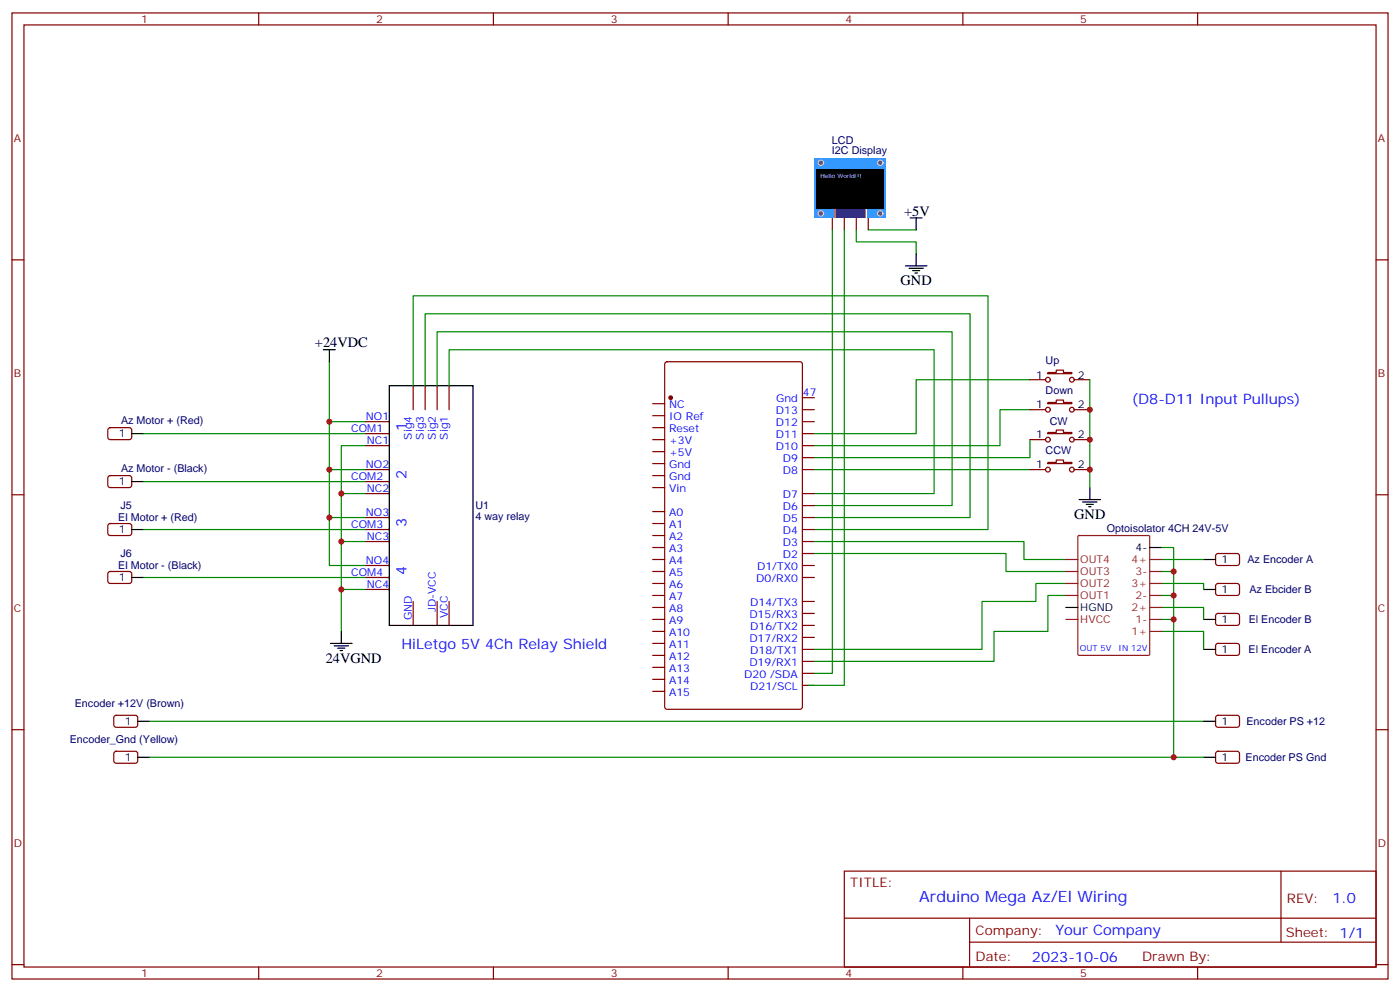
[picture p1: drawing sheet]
<svg xmlns="http://www.w3.org/2000/svg" width="412mm" height="292mm" viewBox="0 0 412 292" stroke-linecap="round" stroke-linejoin="round" font-family="sans-serif">
<g fill="none" stroke="#870000" stroke-width=".35">
<path d="M3.5 3.8h405.4v284.3h-405.4zM7.1 7.3h398.2v277.3h-398.2zM76.2 3.8v3.5M145.3 3.8v3.5M214.5 3.8v3.5M283.6 3.8v3.5M352.8 3.8v3.5M3.5 76.5h3.6M245.2 64.1v3.6M248.7 64.1v3.6M252.2 64.1v3.6M255.8 64.1v3.6"/>
<path d="M405.3 76.5h3.6M121.7 113.5v7.1M125.2 113.5v7.1M128.8 113.5v7.1M132.3 113.5v7.1M192.3 118.8h3.5M196 106.7l.5-.2h39.2l.6 .4 .1 101.2-.5 .6-39.4 .1-.7-.5v-101.1zM236.4 117.1h3.5M303.4 111.8h4.6M308.7 109.6h2.4v-.7h2.2v.7h2.4v.4h-7zM308.7 118.5h2.4v-.7h2.2v.7h2.4v.3h-7zM316.4 111.8h4.6"/>
<path d="M32 126.1l.5-.2h5.9l.4 .7-.1 2.4-.6 .4-5.9-.1-.5-.6v-2.1zM107.6 138.2h7.1M107.6 131.2h7.1M107.6 127.6h7.1M107.6 124.1h7.1M192.3 140h3.5M192.3 136.5h3.5M192.3 132.9h3.5M192.3 129.4h3.5M192.3 125.9h3.5M192.3 122.3h3.5M236.4 138.2h3.5"/>
<path d="M236.4 131.2h3.5M236.4 127.6h3.5M236.4 124.1h3.5M236.4 120.6h3.5M236.4 134.7h3.5M303.4 138.2h4.6M303.4 120.6h4.6M303.4 129.4h4.6M308.7 127.3h2.4v-.7h2.2v.7h2.4v.3h-7zM308.7 136.1h2.4v-.7h2.2v.7h2.4v.4h-7zM316.4 138.2h4.6M316.4 120.6h4.6"/>
<path d="M316.4 129.4h4.6M3.5 145.6h3.6M32 140.2l.5-.2h5.9l.4 .7-.1 2.4-.6 .4-5.9-.1-.5-.6v-2.1zM32 154.3l.5-.2h5.9l.4 .7-.1 2.4-.6 .4h-5.9l-.5-.7v-2.1zM107.6 152.3h7.1M107.6 155.9h7.1M107.6 159.4h7.1M107.6 141.7h7.1M107.6 145.3h7.1M192.3 157.6h3.5M192.3 154.1h3.5M192.3 150.6h3.5"/>
<path d="M192.3 143.5h3.5M236.4 152.3h3.5M236.4 155.9h3.5M236.4 159.4h3.5M236.4 145.3h3.5M236.4 148.8h3.5M405.3 145.6h3.6M32 168.4l.5-.2 5.9 .1 .4 .6-.1 2.4-.6 .4h-5.9l-.5-.7v-2.1zM107.6 166.4h7.1M107.6 170h7.1M107.6 173.5h7.1M121.7 177v7.1"/>
<path d="M128.8 177v7.1M132.3 177v7.1M192.3 168.2h3.5M192.3 171.7h3.5M192.3 175.3h3.5M192.3 178.8h3.5M192.3 164.7h3.5M192.3 161.1h3.5M236.4 166.4h3.5M236.4 170h3.5M236.4 177h3.5M236.4 162.9h3.5"/>
<path d="M358.3 163.1l.5-.2 5.9 .1 .4 .6v2.4l-.7 .4h-5.9l-.4-.7v-2.1zM358.3 171.9l.5-.2 5.9 .1 .4 .6v2.4l-.7 .5-5.9-.1-.4-.6v-2.2zM192.3 182.3h3.5M192.3 185.8h3.5M192.3 189.4h3.5M192.3 192.9h3.5M192.3 196.4h3.5M192.3 200h3.5M236.4 198.2h3.5M236.4 194.7h3.5M236.4 191.1h3.5M236.4 187.6h3.5"/>
<path d="M236.4 184.1h3.5M236.4 180.6h3.5M358.3 180.8l.5-.2h5.9l.4 .7v2.3l-.7 .5-5.9-.1-.4-.6v-2.1zM358.3 189.6l.5-.2h5.9l.4 .7v2.4l-.7 .4-5.9-.1-.4-.6v-2.1zM3.5 214.8h3.6M33.7 210.7l.5-.2 5.9 .1 .5 .6-.1 2.4-.6 .5-6-.1-.4-.6v-2.2zM192.3 203.5h3.5M236.4 201.7h3.5M358.3 210.7l.5-.2 5.9 .1 .4 .6v2.4l-.7 .5-5.9-.1-.4-.6v-2.2zM405.3 214.8h3.6M33.7 221.3l.5-.2 5.9 .1 .5 .6-.1 2.4-.6 .4h-6l-.4-.7v-2.1zM358.3 221.3l.5-.2 5.9 .1 .4 .6v2.4l-.7 .4h-5.9l-.4-.7v-2.1z"/>
<path d="M248.7 256.4h156.6v28.2h-156.6zM377.3 256.4v20.9M248.7 270.2h156.5M285.6 277.3h119.6M285.6 270.2v14.2M3.5 283.9h3.6M76.2 284.6v3.5M145.3 284.6v3.5M214.5 284.6v3.5M283.6 284.6v3.5M352.8 284.6v3.5M405.3 283.9h3.6"/>
<circle cx="308.7" cy="111.8" r=".71"/>
<circle cx="315.7" cy="111.8" r=".71"/>
<circle cx="308.7" cy="129.4" r=".71"/>
<circle cx="308.7" cy="138.2" r=".71"/>
<circle cx="308.7" cy="120.6" r=".71"/>
<circle cx="315.7" cy="120.6" r=".71"/>
<circle cx="315.7" cy="129.4" r=".71"/>
<circle cx="315.7" cy="138.2" r=".71"/>
</g>
<g fill="none" stroke="#000" stroke-width=".35">
<path d="M95.2 102.9h3.6M97 102.9v3.6M114.7 113.5h24.6v70.6h-24.6zM38.8 127.6h3.5M38.8 141.7h3.5M38.8 155.9h3.5M317.9 147h6.3M318.9 147.7h4.2M320 148.4h2.1M320.7 149.2h.7M321 143.5v3.5M38.8 170h3.5"/>
<path d="M314 178.8h3.5M338.7 161.1h3.5M354.5 164.7h3.6M354.5 173.5h3.6M97.4 189.4h6.3M98.4 190.1h4.3M99.5 190.8h2.1M100.2 191.5h.7M100.5 185.8v3.6M354.5 182.3h3.6M354.5 191.1h3.6M40.6 212.3h3.5"/>
<path d="M354.5 212.3h3.6M40.6 222.9h3.5M354.5 222.9h3.6"/>
</g>
<g fill="none" stroke="#008700" stroke-width=".35">
<path d="M97 106.5v17.6M121.7 113.5v-26.4h169.3v68.8h-51.1M125.2 113.5v-21.1h160.6v59.9h-45.9M128.8 113.5v-15.9h151.7v51.2h-40.6M132.3 113.5v-10.6h142.9v42.4h-35.3M303.4 111.8h-33.5v15.8h-30M321 111.8v31.7M42.3 127.6h65.3M97 138.2v14.1h10.6M107.6 124.1h-10.6v14.1h10.6M107.6 131.2h-7.1v14.1h7.1M239.9 138.2h63.5"/>
<path d="M303.4 120.6h-8.8v10.6h-54.7M303.4 129.4v5.3h-63.5M42.3 141.7h65.3M42.3 155.9h65.3M97 152.3v14.1h10.6M100.5 145.3v14.1h7.1M100.5 159.4v14.1h7.1M239.9 159.4h61.7v5.3h12.4M42.3 170h65.3M100.5 173.5v12.3M239.9 162.9h56.4v5.3h17.7M314 175.3h-5.3v10.5h-15.9v8.9h-52.9"/>
<path d="M314 171.7h-8.8v5.3h-15.9v14.1h-49.4M342.2 164.7h12.3M342.2 171.7h12.3v1.8M342.2 178.8h12.3v3.5M342.2 175.3h3.5v7M342.2 168.2h3.5v7.1M342.2 161.1h3.5v7.1M342.2 185.8h12.3v5.3M342.2 182.3h3.5v40.6h-301.6M44.1 212.3h310.4M345.7 222.9h8.8"/>
</g>
<circle cx="197.6" cy="117.1" r=".53" fill="#870000" stroke="#870000" stroke-width=".35"/>
<path d="M317.6 157.8l.3-.2h20.4l.3 .2 .1 34.7-.2 .4h-20.6l-.4-.2zM314 171.7h3.5M314 164.7h3.5M314 168.2h3.5M314 175.3h3.5M338.7 178.8h3.5M338.7 171.7h3.5M338.7 164.7h3.5M338.7 168.2h3.5M338.7 175.3h3.5M338.7 185.8h3.5M338.7 182.3h3.5" fill="none" stroke="#8c2424" stroke-width=".35"/>
<path d="M314 182.3h3.5" fill="none" stroke="#f00" stroke-width=".35"/>
<path d="M239.9 46.5h21.2v17.6h-21.2z" fill="#39f"/>
<g fill="#666" stroke="#ccc" stroke-width=".35">
<circle cx="241.8" cy="62.8" r=".81"/>
<circle cx="259.3" cy="62.8" r=".81"/>
<circle cx="241.8" cy="47.9" r=".81"/>
<circle cx="259.3" cy="47.9" r=".81"/>
</g>
<path d="M245.7 61.3h9.5v2.8h-9.5z" fill="#fff"/>
<g fill="#fc0">
<path d="M245.8 61.3h.4v2.8h-.4z"/>
<path d="M254.7 61.3h.5v2.8h-.5z"/>
</g>
<path d="M246.3 61.3h8.3v2.8h-8.3z" fill="#333"/>
<path d="M240.6 49.7h19.7v11.6h-19.7z" fill="#000"/>
<path d="M245.2 67.7v130.5h-5.3M248.7 67.7v134h-10.6M252.2 67.7v3.5h17.7v3.5M255.8 67.7h14.1" fill="none" stroke="#008700" stroke-width=".35"/>
<path d="M266.7 78.2h6.3M267.8 79h4.2M268.1 64.1h3.5M268.8 79.7h2.1M269.9 64.1v3.6M269.9 74.7v3.5M269.5 80.4h.7" fill="none" stroke="#000" stroke-width=".35"/>
<g fill="#c00">
<circle cx="97" cy="138.2" r=".88"/>
<circle cx="97" cy="152.3" r=".88"/>
<circle cx="97" cy="124.1" r=".88"/>
<circle cx="100.5" cy="145.3" r=".88"/>
<circle cx="100.5" cy="159.4" r=".88"/>
<circle cx="100.5" cy="173.5" r=".88"/>
<circle cx="345.7" cy="222.9" r=".88"/>
<circle cx="345.7" cy="175.3" r=".88"/>
<circle cx="345.7" cy="168.2" r=".88"/>
<circle cx="345.7" cy="182.3" r=".88"/>
<circle cx="321" cy="138.2" r=".88"/>
<circle cx="321" cy="129.4" r=".88"/>
<circle cx="321" cy="120.6" r=".88"/>
</g>
<text font-size="4.6" fill="#00f" x="270.8" y="265.4">Arduino Mega Az/El Wiring</text>
<g font-size="4.2">
<text x="266.3" y="63.4">+5V</text>
<text x="265.3" y="83.9">GND</text>
<text x="92.8" y="102.2">+24VDC</text>
<text x="316.4" y="152.7">GND</text>
<text x="96" y="195">24VGND</text>
</g>
<g font-size="4.2" fill="#00f">
<text x="333.4" y="118.8">(D8-D11 Input Pullups)</text>
<text x="119.8" y="126.8" transform="rotate(-90 119.8 126.8)">1</text>
<text x="119.8" y="140.9" transform="rotate(-90 119.8 140.9)">2</text>
<text x="119.8" y="155" transform="rotate(-90 119.8 155)">3</text>
<text x="119.8" y="169.1" transform="rotate(-90 119.8 169.1)">4</text>
<text x="118.3" y="191">HiLetgo 5V 4Ch Relay Shield</text>
<text x="392.5" y="265.7">1.0</text>
<text x="310.9" y="275.2">Your Company</text>
<text x="304" y="283">2023-10-06</text>
</g>
<g font-size="3.9" fill="#800">
<text x="250.5" y="261">TITLE:</text>
<text x="379.1" y="265.7">REV:</text>
<text x="287.4" y="275.2">Company:</text>
<text x="378.7" y="275.8">Sheet: 1/1</text>
<text x="287.4" y="282.9">Date:</text>
<text x="336.4" y="282.9">Drawn By:</text>
</g>
<g font-size="3.2" fill="#800">
<text x="41.6" y="6.8">1</text>
<text x="110.8" y="6.8">2</text>
<text x="179.9" y="6.8">3</text>
<text x="249.1" y="6.8">4</text>
<text x="318.2" y="6.8">5</text>
<text x="4.1" y="41.9">A</text>
<text x="405.9" y="41.9">A</text>
<text x="4.1" y="111.1">B</text>
<text x="405.9" y="111.1">B</text>
<text x="4.1" y="180.2">C</text>
<text x="405.9" y="180.2">C</text>
<text x="4.1" y="249.3">D</text>
<text x="405.9" y="249.3">D</text>
<text x="41.6" y="287.6">1</text>
<text x="110.8" y="287.6">2</text>
<text x="179.9" y="287.6">3</text>
<text x="249.1" y="287.6">4</text>
<text x="318.2" y="287.6">5</text>
</g>
<g font-size="3.2" fill="#000080">
<text x="245.1" y="45.4">I2C Display</text>
<text x="245.1" y="42.3">LCD</text>
<text x="308" y="107.1">Up</text>
<text x="308" y="115.9">Down</text>
<text x="35.7" y="124.8">Az Motor + (Red)</text>
<text x="309.3" y="125.2">CW</text>
<text x="308" y="133.5">CCW</text>
<text x="35.7" y="138.9">Az Motor - (Black)</text>
<text x="35.5" y="149.8">J5</text>
<text x="140.1" y="149.9">U1</text>
<text x="34.8" y="153.4">El Motor + (Red)</text>
<text x="140.1" y="153.1">4 way relay</text>
<text x="326.1" y="156.6">Optoisolator 4CH 24V-5V</text>
<text x="34.8" y="167.6">El Motor - (Black)</text>
<text x="35.5" y="163.9">J6</text>
<text x="367.5" y="165.8">Az Encoder A</text>
<text x="368" y="174.6">Az Ebcider B</text>
<text x="367.8" y="183.4">El Encoder B</text>
<text x="367.8" y="192.3">El Encoder A</text>
<text x="22" y="208.1">Encoder +12V (Brown)</text>
<text x="367.2" y="213.4">Encoder PS +12</text>
<text x="20.6" y="218.7">Encoder_Gnd (Yellow)</text>
<text x="366.9" y="224">Encoder PS Gnd</text>
</g>
<g font-size="3.2">
<text x="305.3" y="111.4">1</text>
<text x="317.5" y="111.4">2</text>
<text x="305.3" y="120.2">1</text>
<text x="317.5" y="120.2">2</text>
<text x="35" y="128.7">1</text>
<text x="305.3" y="129">1</text>
<text x="317.5" y="129">2</text>
<text x="305.3" y="137.9">1</text>
<text x="317.5" y="137.9">2</text>
<text x="35" y="142.8">1</text>
<text x="35" y="156.9">1</text>
<text x="334.5" y="162.2">4-</text>
<text x="359.8" y="165.7">1</text>
<text x="35" y="171">1</text>
<text x="318.2" y="179.8">HGND</text>
<text x="359.8" y="174.6">1</text>
<text x="359.8" y="183.4">1</text>
<text x="359.8" y="192.2">1</text>
<text x="36.8" y="213.4">1</text>
<text x="359.8" y="213.4">1</text>
<text x="36.8" y="223.9">1</text>
<text x="359.8" y="223.9">1</text>
</g>
<g font-size="3.2" fill="#00f">
<text x="228.6" y="118.5">Gnd</text>
<text x="236.5" y="116.7">47</text>
<text x="107.8" y="123.8">NO1</text>
<text x="197.1" y="123.8">IO Ref</text>
<text x="197.1" y="120.2">NC</text>
<text x="228.6" y="122">D13</text>
<text x="228.6" y="125.5">D12</text>
<text x="103.5" y="127.3">COM1</text>
<text x="108" y="130.8">NC1</text>
<text x="121.4" y="129.4" transform="rotate(-90 121.4 129.4)">Sig4</text>
<text x="124.9" y="129.4" transform="rotate(-90 124.9 129.4)">Sig3</text>
<text x="128.4" y="129.4" transform="rotate(-90 128.4 129.4)">Sig2</text>
<text x="131.9" y="129.4" transform="rotate(-90 131.9 129.4)">Sig1</text>
<text x="197.1" y="130.8">+3V</text>
<text x="197.1" y="127.3">Reset</text>
<text x="228.6" y="129">D11</text>
<text x="107.8" y="137.9">NO2</text>
<text x="197.1" y="137.9">Gnd</text>
<text x="197.1" y="134.3">+5V</text>
<text x="228.6" y="132.6">D10</text>
<text x="230.6" y="136.1">D9</text>
<text x="103.5" y="141.4">COM2</text>
<text x="197.1" y="141.4">Gnd</text>
<text x="230.6" y="139.6">D8</text>
<text x="108" y="144.9">NC2</text>
<text x="197.1" y="144.9">Vin</text>
<text x="230.6" y="146.7">D7</text>
<text x="103.5" y="155.5">COM3</text>
<text x="107.8" y="152">NO3</text>
<text x="197.1" y="155.5">A1</text>
<text x="197.1" y="152">A0</text>
<text x="230.6" y="150.2">D6</text>
<text x="230.6" y="153.7">D5</text>
<text x="108" y="159">NC3</text>
<text x="197.1" y="159">A2</text>
<text x="230.6" y="160.8">D3</text>
<text x="230.6" y="157.3">D4</text>
<text x="107.8" y="166.1">NO4</text>
<text x="197.1" y="166.1">A4</text>
<text x="197.1" y="162.6">A3</text>
<text x="223" y="167.9">D1/TX0</text>
<text x="230.6" y="164.3">D2</text>
<text x="103.5" y="169.6">COM4</text>
<text x="108" y="173.1">NC4</text>
<text x="197.1" y="169.6">A5</text>
<text x="197.1" y="173.1">A6</text>
<text x="222.8" y="171.4">D0/RX0</text>
<text x="197.1" y="176.7">A7</text>
<text x="221" y="178.4">D14/TX3</text>
<text x="121.4" y="182.5" transform="rotate(-90 121.4 182.5)">GND</text>
<text x="128.4" y="180.1" transform="rotate(-90 128.4 180.1)">JD-VCC</text>
<text x="131.9" y="181.9" transform="rotate(-90 131.9 181.9)">VCC</text>
<text x="197.1" y="180.2">A8</text>
<text x="197.1" y="183.7">A9</text>
<text x="220.7" y="182">D15/RX3</text>
<text x="221" y="185.5">D16/TX2</text>
<text x="197.1" y="187.3">A10</text>
<text x="197.1" y="190.8">A11</text>
<text x="220.7" y="189">D17/RX2</text>
<text x="197.1" y="194.3">A12</text>
<text x="197.1" y="197.8">A13</text>
<text x="220.7" y="196.1">D19/RX1</text>
<text x="221" y="192.5">D18/TX1</text>
<text x="197.1" y="201.4">A14</text>
<text x="219.2" y="199.6">D20 /SDA</text>
<text x="221" y="203.1">D21/SCL</text>
<text x="197.1" y="204.9">A15</text>
</g>
<g font-size="3.2" fill="#8d2323">
<text x="318.2" y="165.7">OUT4</text>
<text x="333.3" y="165.7">4+</text>
<text x="318.2" y="169.3">OUT3</text>
<text x="318.2" y="172.8">OUT2</text>
<text x="333.3" y="172.8">3+</text>
<text x="334.5" y="169.3">3-</text>
<text x="318.2" y="176.3">OUT1</text>
<text x="333.3" y="179.8">2+</text>
<text x="334.5" y="176.3">2-</text>
<text x="334.5" y="183.4">1-</text>
<text x="333.3" y="186.9">1+</text>
</g>
<text font-size="3.2" fill="#f00" x="318.2" y="183.4">HVCC</text>
<g font-size="2.5" fill="#00f">
<text x="318.1" y="191.5">OUT 5V</text>
<text x="329.5" y="191.5">IN 12V</text>
</g>
<text font-size="1.8" fill="#fff" x="241.7" y="52.5">Hello World!!!</text>
</svg>
